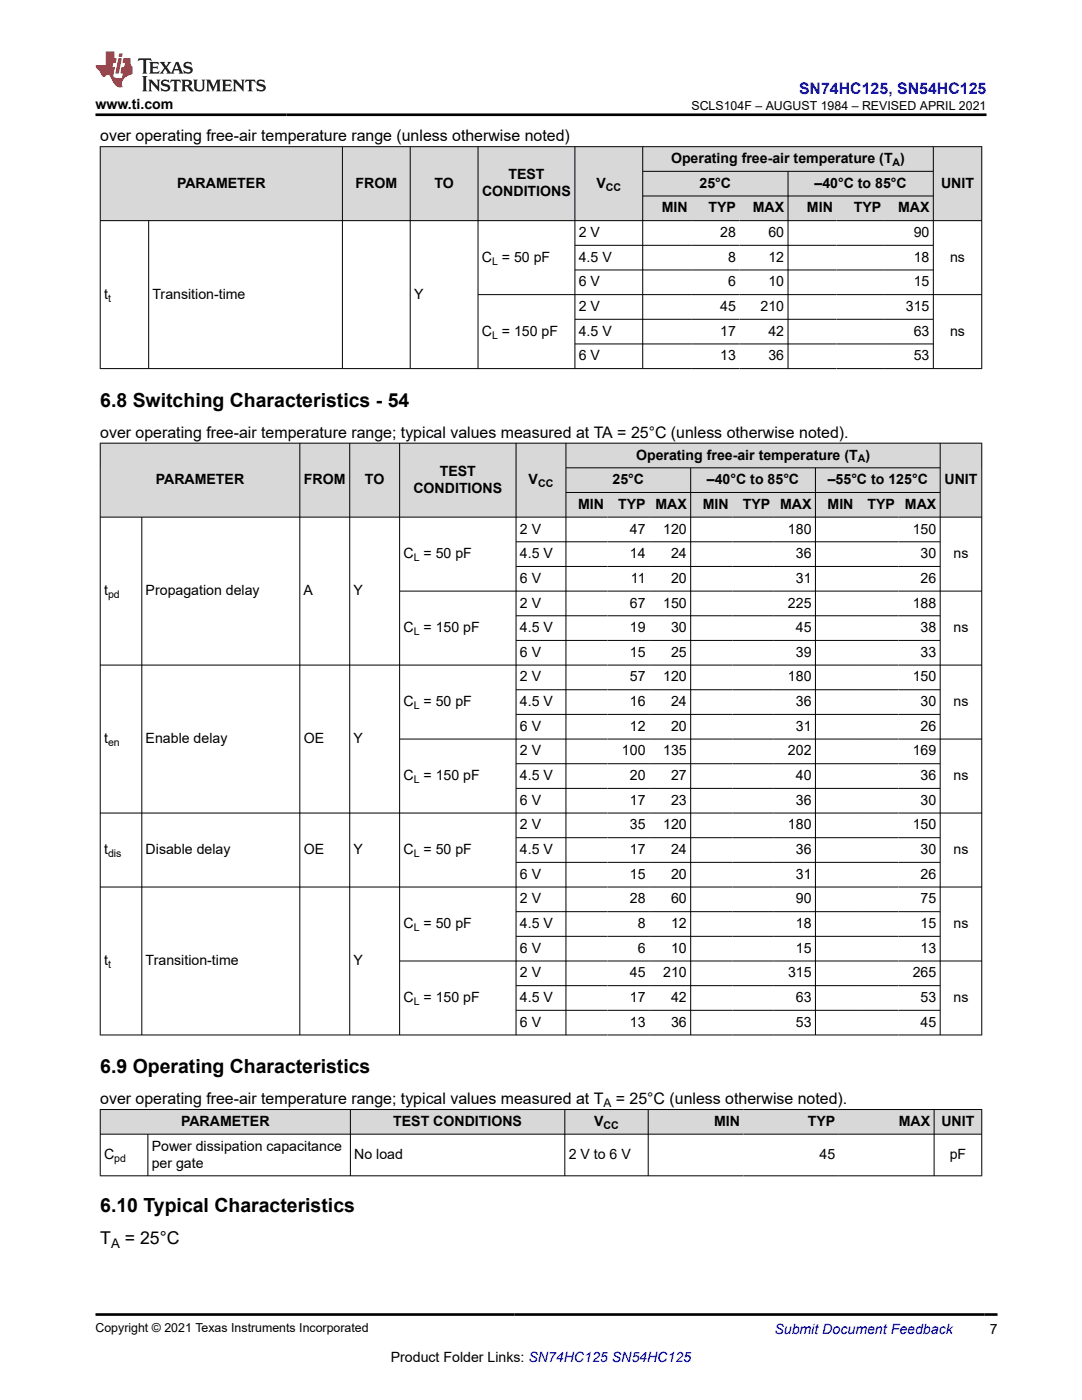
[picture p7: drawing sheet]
<svg xmlns="http://www.w3.org/2000/svg" width="216mm" height="279mm" viewBox="0 0 216 279" stroke-linecap="round" stroke-linejoin="round" font-family="sans-serif">
<g fill="#d8d8d8">
<path d="M20 29.3h175.9v4.9h-175.9z" fill-rule="evenodd"/>
<path d="M20.1 29.3h48.2v14.7h-48.2z" fill-rule="evenodd"/>
<path d="M68.4 29.3h13.4v14.7h-13.4z" fill-rule="evenodd"/>
<path d="M81.9 29.3h13.4v14.7h-13.4z" fill-rule="evenodd"/>
<path d="M95.4 29.3h19.3v14.7h-19.3z" fill-rule="evenodd"/>
<path d="M114.8 29.3h13.4v14.7h-13.4z" fill-rule="evenodd"/>
<path d="M128.3 29.3h57.9v4.8h-57.9z" fill-rule="evenodd"/>
<path d="M186.3 29.3h9.5v14.7h-9.5z" fill-rule="evenodd"/>
<path d="M128.3 34.3h28.9v4.8h-28.9z" fill-rule="evenodd"/>
<path d="M157.3 34.3h28.9v4.8h-28.9z" fill-rule="evenodd"/>
<path d="M128.3 39.2h9.6v4.8h-9.6z" fill-rule="evenodd"/>
<path d="M137.9 39.2h9.7v4.8h-9.7z" fill-rule="evenodd"/>
<path d="M147.6 39.2h9.6v4.8h-9.6z" fill-rule="evenodd"/>
<path d="M157.3 39.2h9.6v4.8h-9.6z" fill-rule="evenodd"/>
<path d="M166.9 39.2h9.7v4.8h-9.7z" fill-rule="evenodd"/>
<path d="M176.6 39.2h9.6v4.8h-9.6z" fill-rule="evenodd"/>
</g>
<g fill="none" stroke="#000" stroke-width=".2">
<path d="M19.9 29.3h176.1M20 29.2v44.4M68.3 29.2v44.4M81.9 29.2v44.4M95.4 29.2v44.4M114.7 29.2v44.4M128.2 34.2h58.1M128.2 39.1h58.1M128.2 29.2v44.4M157.2 34.2v39.4M186.2 29.2v44.4M195.9 29.2v44.4"/>
<path d="M19.9 44h176.1M29.7 44v29.6M95.4 58.8h100.6M114.7 49h71.6M114.7 53.9h71.6M114.7 63.7h71.6M114.7 68.6h71.6M196 73.6h-176.1"/>
</g>
<g fill="#d8d8d8">
<path d="M20 88.4h175.9v5h-175.9z" fill-rule="evenodd"/>
<path d="M20.1 88.5h39.7v14.6h-39.7z" fill-rule="evenodd"/>
<path d="M59.9 88.5h9.8v14.6h-9.8z" fill-rule="evenodd"/>
<path d="M69.8 88.5h9.9v14.6h-9.9z" fill-rule="evenodd"/>
<path d="M79.8 88.5h23.1v14.6h-23.1z" fill-rule="evenodd"/>
<path d="M103 88.5h9.9v14.6h-9.9z" fill-rule="evenodd"/>
<path d="M113 88.5h74.5v4.8h-74.5z" fill-rule="evenodd"/>
<path d="M187.7 88.5h8.1v14.6h-8.1z" fill-rule="evenodd"/>
<path d="M113 93.4h24.8v4.8h-24.8z" fill-rule="evenodd"/>
<path d="M137.9 93.4h24.7v4.8h-24.7z" fill-rule="evenodd"/>
<path d="M162.8 93.4h24.7v4.8h-24.7z" fill-rule="evenodd"/>
<path d="M113 98.3h8.2v4.8h-8.2z" fill-rule="evenodd"/>
<path d="M121.2 98.3h8.3v4.8h-8.3z" fill-rule="evenodd"/>
<path d="M129.5 98.3h8.3v4.8h-8.3z" fill-rule="evenodd"/>
<path d="M137.9 98.3h8.2v4.8h-8.2z" fill-rule="evenodd"/>
<path d="M146.1 98.3h8.3v4.8h-8.3z" fill-rule="evenodd"/>
<path d="M154.4 98.3h8.2v4.8h-8.2z" fill-rule="evenodd"/>
<path d="M162.8 98.3h8.2v4.8h-8.2z" fill-rule="evenodd"/>
<path d="M171 98.3h8.3v4.8h-8.3z" fill-rule="evenodd"/>
<path d="M179.3 98.3h8.2v4.8h-8.2z" fill-rule="evenodd"/>
</g>
<g fill="none" stroke="#000" stroke-width=".2">
<path d="M19.9 88.4h176.1M20 88.4v118.2M59.8 88.4v118.2M69.8 88.4v118.2M79.7 88.4v118.2M103 88.4v118.2M112.9 88.4v118.2M112.9 93.4h74.8M112.9 98.3h74.8M137.8 93.4v113.2M162.7 93.4v113.2M187.6 88.4v118.2"/>
<path d="M195.9 88.4v118.2M19.9 103.2h176.1M28.3 103.2v103.4M79.7 118h116.3M103 108.1h84.7M103 113h84.7M103 122.9h84.7M103 127.8h84.7M103 137.7h84.7M196 132.7h-176.1M79.7 147.5h116.3M103 142.6h84.7"/>
<path d="M103 152.4h84.7M103 157.3h84.7M19.9 162.3h176.1M19.9 177h176.1M103 167.2h84.7M103 172.1h84.7M79.7 191.8h116.3M103 181.9h84.7M103 186.9h84.7M103 196.7h84.7M19.9 206.6h176.1M103 201.6h84.7"/>
</g>
<g fill="#d8d8d8">
<path d="M20 221.4h175.9v5h-175.9z" fill-rule="evenodd"/>
<path d="M20.1 221.5h49.8v4.8h-49.8z" fill-rule="evenodd"/>
<path d="M70 221.5h42.6v4.8h-42.6z" fill-rule="evenodd"/>
<path d="M112.8 221.5h16.5v4.8h-16.5z" fill-rule="evenodd"/>
<path d="M129.4 221.5h19v4.8h-19z" fill-rule="evenodd"/>
<path d="M148.4 221.5h19v4.8h-19z" fill-rule="evenodd"/>
<path d="M167.4 221.5h18.9v4.8h-18.9z" fill-rule="evenodd"/>
<path d="M186.5 221.5h9.3v4.8h-9.3z" fill-rule="evenodd"/>
</g>
<path d="M19.9 221.4h176.1M19.9 226.4h176.1M19.9 234.7h176.1M20 221.4v13.3M29.5 226.4v8.3M69.9 221.4v13.3M112.7 221.4v13.3M129.3 221.4v13.3M186.4 221.4v13.3M195.9 221.4v13.3" fill="none" stroke="#000" stroke-width=".2"/>
<path d="M27.7 11.6l-.2 .6 .5-.2h.6v.1v2.2l-.2 .4h1l-.2-.4v-2.2v-.1h.5l.5 .2-.1-.6zM29.8 12.4l.2 .3v1.6l-.2 .4h1.9l.1-.6a1.08 1.08 0 0 1-1.3 .2v-.7h.6l.4 .2v-.7l-.4 .2h-.6v-.5l.2-.2a1 1 0 0 1 1 .3l-.1-.5zM31.8 12.4l1 1.1-1 1.2h.9l-.2-.2 .4-.8 .5 .8-.2 .2h1.6l-.2-.2 .1-.5h1l.1 .5-.1 .2h.9l-.2-.4-.8-1.9h-.5l-1 2.1-.8-1.1 .9-1h-.8l.2 .2-.5 .6-.3-.6 .1-.2zM35.2 12.8l.4 1h-.8zM36.8 12.5a.65 .65 0 0 0-.2 .7 .65 .65 0 0 0 .6 .5l.7 .1 .1 .3a.79 .79 0 0 1-.7 .4 .79 .79 0 0 1-.7-.5l.1 .7 .2-.1a.93 .93 0 0 0 1.1 0 .93 .93 0 0 0 .4-.9 1.46 1.46 0 0 0-1.2-.6l-.1-.3a1.09 1.09 0 0 1 1.2 .2l-.2-.6-.1 .1-.6-.2zM28.4 15.2l.2 .4v2.2l-.2 .4h1l-.2-.4v-2.2l.2-.4zM29.6 15.9l.2 .4v1.5l-.2 .4h.8l-.3-.4v-1.3l1.7 1.8v-2l.2-.4h-.8l.2 .2 .1 1.1-1.2-1.3zM32.3 16a.65 .65 0 0 0-.2 .8 .65 .65 0 0 0 .7 .4l.6 .2 .1 .2a.79 .79 0 0 1-.7 .4 .79 .79 0 0 1-.7-.5l.1 .7 .2-.1a.93 .93 0 0 0 1.1 .1 .93 .93 0 0 0 .4-1 1.46 1.46 0 0 0-1.2-.5l-.1-.4a1.09 1.09 0 0 1 1.2 .2l-.2-.6-.1 .1-.6-.1zM34.1 15.9l-.1 .6a.63 .63 0 0 1 .7-.3l.1 1.6-.3 .4h1l-.2-.4v-1.6a.66 .66 0 0 1 .8 .3l-.1-.6zM36.2 15.9l.2 .4v1.5l-.2 .4h.9l-.2-.2v-.7h.5l.1 .2a.79 .79 0 0 0 1.2 .6l-1-.9a.61 .61 0 0 0 .6-.6 .61 .61 0 0 0-.5-.7zM36.9 16.2h.2a.47 .47 0 0 1 .5 .1 .47 .47 0 0 1 .1 .5l-.2 .1-.6 .1zM38.5 15.9l.2 .2a2.27 2.27 0 0 0 .4 2 1.04 1.04 0 0 0 1.7-.7v-1.3l.2-.2h-.8l.2 .4v1.1a.6 .6 0 0 1-.6 .6 .6 .6 0 0 1-.6-.6v-1.1l.3-.4zM41.1 15.9l.2 .4v1.5l-.2 .4h.7l-.2-.4v-1.4l.9 1.9 .8-1.9v1.4l-.2 .4h1l-.3-.4v-1.5l.3-.4h-.8l-.7 1.5-.7-1.5zM44.3 15.9l.2 .4v1.5l-.2 .4h1.9l.1-.6a1.09 1.09 0 0 1-1.3 .2v-.7h.6l.4 .2v-.6l-.4 .2h-.6v-.6l.2-.1a1.01 1.01 0 0 1 1 .3l-.1-.6zM46.4 15.9l.3 .4v1.5l-.3 .4h.8l-.2-.4v-1.3l1.6 1.8v-2l.2-.4h-.7l.2 .2v1.1l-1.2-1.3zM49 15.9l-.1 .6a.63 .63 0 0 1 .8-.3v1.6l-.3 .4h1l-.2-.4v-1.6a.66 .66 0 0 1 .8 .3l-.1-.6zM51.4 16a.65 .65 0 0 0-.2 .8 .65 .65 0 0 0 .6 .4l.6 .2 .2 .2a.79 .79 0 0 1-.8 .4 .79 .79 0 0 1-.6-.5l.1 .7 .2-.1a.93 .93 0 0 0 1 .1 .93 .93 0 0 0 .5-1 1.46 1.46 0 0 0-1.3-.5l-.1-.4a1.09 1.09 0 0 1 1.3 .2l-.2-.6-.2 .1-.5-.1z" fill="#231f20"/>
<path d="M21.1 10.3v2.7h-2.1l.1 .4 .9 1a.95 .95 0 0 0 .9 .9 .59 .59 0 0 1 .6-.4 .59 .59 0 0 1 .5 .3l.4 .8a1.59 1.59 0 0 0 2.1 1.4 1.61 1.61 0 0 1 1-2.3l1-.3-.1-1.5a1.59 1.59 0 0 1-.4-1.7h-1.4l-.2 .9h.5l-.1 .9h-.5l-.2 .9v.3l.4 .1-.2 .9h-.6a.73 .73 0 0 1-1.1-.7l.3-1.5h-.5l.2-.9h.5l.2-.9h-.5v-1.3zM23.6 11.6l-.6 3.1h.7l.6-3.1zM23.8 10.7l-.1 .6h.7l.1-.6z" fill="#ed1c24"/>
<path d="M19 22.9h177.8M19 262.3h180" fill="none" stroke="#000" stroke-width=".53"/>
<g font-size="3.9">
<text x="20" y="81.2">6.8 Switching Characteristics - 54</text>
<text x="20" y="214.2">6.9 Operating Characteristics</text>
<text x="20" y="241.8">6.10 Typical Characteristics</text>
</g>
<g font-size="3.5">
<text x="20" y="248.3">T</text>
<text x="24.9" y="248.3">= 25°C</text>
</g>
<text font-size="3.2" fill="#00f" x="159.4" y="18.7">SN74HC125, SN54HC125</text>
<g font-size="3.2">
<text x="20" y="28.2">over operating free-air temperature range (unless otherwise noted)</text>
<text x="20" y="87.4">over operating free-air temperature range; typical values measured at TA = 25°C (unless otherwise noted).</text>
<text x="20" y="220.4">over operating free-air temperature range; typical values measured at T</text>
<text x="122.9" y="220.4">= 25°C (unless otherwise noted).</text>
</g>
<g font-size="2.8">
<text x="19" y="21.8">www.ti.com</text>
<text x="101.4" y="35.8">TEST</text>
<text x="133.9" y="32.5">Operating free-air temperature (T )</text>
<text x="35.3" y="37.5">PARAMETER</text>
<text x="70.9" y="37.5">FROM</text>
<text x="86.7" y="37.5">TO</text>
<text x="96.2" y="39.2">CONDITIONS</text>
<text x="119" y="37.5">V</text>
<text x="139.6" y="37.5">25°C</text>
<text x="162.5" y="37.5">–40°C to 85°C</text>
<text x="187.8" y="37.5">UNIT</text>
<text x="115.5" y="47.3">2 V</text>
<text x="132" y="42.4">MIN</text>
<text x="141.4" y="42.4">TYP</text>
<text x="143.7" y="47.3">28</text>
<text x="150.2" y="42.4">MAX</text>
<text x="153.3" y="47.3">60</text>
<text x="161" y="42.4">MIN</text>
<text x="170.4" y="42.4">TYP</text>
<text x="179.2" y="42.4">MAX</text>
<text x="182.3" y="47.3">90</text>
<text x="96.2" y="52.2">C = 50 pF</text>
<text x="115.5" y="52.2">4.5 V</text>
<text x="145.3" y="52.2">8</text>
<text x="153.3" y="52.2">12</text>
<text x="182.3" y="52.2">18</text>
<text x="189.6" y="52.2">ns</text>
<text x="20.8" y="59.6">t</text>
<text x="30.4" y="59.6">Transition-time</text>
<text x="82.6" y="59.6">Y</text>
<text x="115.5" y="57.2">6 V</text>
<text x="145.3" y="57.2">6</text>
<text x="153.3" y="57.2">10</text>
<text x="182.3" y="57.2">15</text>
<text x="115.5" y="62.1">2 V</text>
<text x="143.7" y="62.1">45</text>
<text x="151.8" y="62.1">210</text>
<text x="180.8" y="62.1">315</text>
<text x="96.2" y="67">C = 150 pF</text>
<text x="115.5" y="67">4.5 V</text>
<text x="115.5" y="71.9">6 V</text>
<text x="143.7" y="67">17</text>
<text x="143.7" y="71.9">13</text>
<text x="153.3" y="67">42</text>
<text x="153.3" y="71.9">36</text>
<text x="182.3" y="67">63</text>
<text x="182.3" y="71.9">53</text>
<text x="189.6" y="67">ns</text>
<text x="87.7" y="94.9">TEST</text>
<text x="126.9" y="91.7">Operating free-air temperature (T )</text>
<text x="31.1" y="96.6">PARAMETER</text>
<text x="60.7" y="96.6">FROM</text>
<text x="72.8" y="96.6">TO</text>
<text x="82.5" y="98.3">CONDITIONS</text>
<text x="105.5" y="96.6">V</text>
<text x="115.3" y="101.6">MIN</text>
<text x="122.2" y="96.6">25°C</text>
<text x="123.3" y="101.6">TYP</text>
<text x="130.8" y="101.6">MAX</text>
<text x="140.2" y="101.6">MIN</text>
<text x="141.1" y="96.6">–40°C to 85°C</text>
<text x="148.2" y="101.6">TYP</text>
<text x="155.7" y="101.6">MAX</text>
<text x="165.1" y="101.6">MIN</text>
<text x="165.2" y="96.6">–55°C to 125°C</text>
<text x="173.1" y="101.6">TYP</text>
<text x="180.6" y="101.6">MAX</text>
<text x="188.5" y="96.6">UNIT</text>
<text x="103.7" y="106.5">2 V</text>
<text x="125.7" y="106.5">47</text>
<text x="132.3" y="106.5">120</text>
<text x="157.2" y="106.5">180</text>
<text x="182.1" y="106.5">150</text>
<text x="80.5" y="111.4">C = 50 pF</text>
<text x="103.7" y="111.4">4.5 V</text>
<text x="125.7" y="111.4">14</text>
<text x="133.9" y="111.4">24</text>
<text x="158.8" y="111.4">36</text>
<text x="183.7" y="111.4">30</text>
<text x="190.3" y="111.4">ns</text>
<text x="20.8" y="118.8">t</text>
<text x="29.1" y="118.8">Propagation delay</text>
<text x="60.6" y="118.8">A</text>
<text x="70.5" y="118.8">Y</text>
<text x="103.7" y="116.3">6 V</text>
<text x="125.9" y="116.3">11</text>
<text x="133.9" y="116.3">20</text>
<text x="158.8" y="116.3">31</text>
<text x="183.7" y="116.3">26</text>
<text x="103.7" y="121.2">2 V</text>
<text x="125.7" y="121.2">67</text>
<text x="132.3" y="121.2">150</text>
<text x="157.2" y="121.2">225</text>
<text x="182.1" y="121.2">188</text>
<text x="80.5" y="126.2">C = 150 pF</text>
<text x="103.7" y="126.2">4.5 V</text>
<text x="103.7" y="131.1">6 V</text>
<text x="125.7" y="126.2">19</text>
<text x="125.7" y="131.1">15</text>
<text x="133.9" y="126.2">30</text>
<text x="133.9" y="131.1">25</text>
<text x="158.8" y="126.2">45</text>
<text x="158.8" y="131.1">39</text>
<text x="183.7" y="126.2">38</text>
<text x="183.7" y="131.1">33</text>
<text x="190.3" y="126.2">ns</text>
<text x="103.7" y="136">2 V</text>
<text x="125.7" y="136">57</text>
<text x="132.3" y="136">120</text>
<text x="157.2" y="136">180</text>
<text x="182.1" y="136">150</text>
<text x="80.5" y="140.9">C = 50 pF</text>
<text x="103.7" y="140.9">4.5 V</text>
<text x="125.7" y="140.9">16</text>
<text x="133.9" y="140.9">24</text>
<text x="158.8" y="140.9">36</text>
<text x="183.7" y="140.9">30</text>
<text x="190.3" y="140.9">ns</text>
<text x="20.8" y="148.3">t</text>
<text x="29.1" y="148.3">Enable delay</text>
<text x="60.6" y="148.3">OE</text>
<text x="70.6" y="148.3">Y</text>
<text x="103.7" y="145.8">6 V</text>
<text x="125.7" y="145.8">12</text>
<text x="133.9" y="145.8">20</text>
<text x="158.8" y="145.8">31</text>
<text x="183.7" y="145.8">26</text>
<text x="80.5" y="155.7">C = 150 pF</text>
<text x="103.7" y="150.8">2 V</text>
<text x="103.7" y="155.7">4.5 V</text>
<text x="124.1" y="150.8">100</text>
<text x="125.7" y="155.7">20</text>
<text x="132.3" y="150.8">135</text>
<text x="133.9" y="155.7">27</text>
<text x="157.2" y="150.8">202</text>
<text x="158.8" y="155.7">40</text>
<text x="182.1" y="150.8">169</text>
<text x="183.7" y="155.7">36</text>
<text x="190.3" y="155.7">ns</text>
<text x="103.7" y="160.6">6 V</text>
<text x="125.7" y="160.6">17</text>
<text x="133.9" y="160.6">23</text>
<text x="158.8" y="160.6">36</text>
<text x="183.7" y="160.6">30</text>
<text x="103.7" y="165.5">2 V</text>
<text x="125.7" y="165.5">35</text>
<text x="132.3" y="165.5">120</text>
<text x="157.2" y="165.5">180</text>
<text x="182.1" y="165.5">150</text>
<text x="20.8" y="170.5">t</text>
<text x="29.1" y="170.5">Disable delay</text>
<text x="60.6" y="170.5">OE</text>
<text x="70.6" y="170.5">Y</text>
<text x="80.5" y="170.5">C = 50 pF</text>
<text x="103.7" y="170.5">4.5 V</text>
<text x="125.7" y="170.5">17</text>
<text x="133.9" y="170.5">24</text>
<text x="158.8" y="170.5">36</text>
<text x="183.7" y="170.5">30</text>
<text x="190.3" y="170.5">ns</text>
<text x="103.7" y="175.4">6 V</text>
<text x="125.7" y="175.4">15</text>
<text x="133.9" y="175.4">20</text>
<text x="158.8" y="175.4">31</text>
<text x="183.7" y="175.4">26</text>
<text x="80.5" y="185.2">C = 50 pF</text>
<text x="103.7" y="185.2">4.5 V</text>
<text x="103.7" y="180.3">2 V</text>
<text x="125.7" y="180.3">28</text>
<text x="127.2" y="185.2">8</text>
<text x="133.9" y="180.3">60</text>
<text x="133.9" y="185.2">12</text>
<text x="158.8" y="180.3">90</text>
<text x="158.8" y="185.2">18</text>
<text x="183.7" y="180.3">75</text>
<text x="183.7" y="185.2">15</text>
<text x="190.3" y="185.2">ns</text>
<text x="103.7" y="190.1">6 V</text>
<text x="127.2" y="190.1">6</text>
<text x="133.9" y="190.1">10</text>
<text x="158.8" y="190.1">15</text>
<text x="183.7" y="190.1">13</text>
<text x="20.8" y="192.6">t</text>
<text x="29.1" y="192.6">Transition-time</text>
<text x="70.6" y="192.6">Y</text>
<text x="103.7" y="195.1">2 V</text>
<text x="125.7" y="195.1">45</text>
<text x="132.3" y="195.1">210</text>
<text x="157.2" y="195.1">315</text>
<text x="182.1" y="195.1">265</text>
<text x="80.5" y="200">C = 150 pF</text>
<text x="103.7" y="200">4.5 V</text>
<text x="125.7" y="200">17</text>
<text x="133.9" y="200">42</text>
<text x="158.8" y="200">63</text>
<text x="183.7" y="200">53</text>
<text x="190.3" y="200">ns</text>
<text x="103.7" y="204.9">6 V</text>
<text x="125.7" y="204.9">13</text>
<text x="133.9" y="204.9">36</text>
<text x="158.8" y="204.9">53</text>
<text x="183.7" y="204.9">45</text>
<text x="36.1" y="224.7">PARAMETER</text>
<text x="78.5" y="224.7">TEST CONDITIONS</text>
<text x="118.6" y="224.7">V</text>
<text x="142.5" y="224.7">MIN</text>
<text x="161.2" y="224.7">TYP</text>
<text x="179.4" y="224.7">MAX</text>
<text x="187.9" y="224.7">UNIT</text>
<text x="20.8" y="231.3">C</text>
<text x="30.3" y="229.6">Power dissipation capacitance</text>
<text x="30.3" y="233">per gate</text>
<text x="70.7" y="231.3">No load</text>
<text x="113.5" y="231.3">2 V to 6 V</text>
<text x="163.5" y="231.3">45</text>
<text x="189.5" y="231.3">pF</text>
<text x="197.5" y="266.1">7</text>
<text x="78" y="271.7">Product Folder Links: SN74HC125 SN54HC125</text>
</g>
<text font-size="2.8" fill="#00f" x="154.5" y="266.2">Submit Document Feedback</text>
<text font-size="2.6" x="22.2" y="249">A</text>
<g font-size="2.5">
<text x="138" y="21.9">SCLS104F – AUGUST 1984 – REVISED APRIL 2021</text>
<text x="19" y="265.9">Copyright © 2021 Texas Instruments Incorporated</text>
</g>
<text font-size="2.4" x="120.4" y="221">A</text>
<g font-size="2.1">
<text x="178.1" y="33.1">A</text>
<text x="120.9" y="38">CC</text>
<text x="98.2" y="52.8">L</text>
<text x="21.6" y="60.2">t</text>
<text x="98.2" y="67.6">L</text>
<text x="171.1" y="92.3">A</text>
<text x="107.4" y="97.2">CC</text>
<text x="82.5" y="112">L</text>
<text x="21.6" y="119.3">pd</text>
<text x="82.5" y="126.7">L</text>
<text x="82.5" y="141.5">L</text>
<text x="21.6" y="148.9">en</text>
<text x="82.5" y="156.3">L</text>
<text x="21.6" y="171">dis</text>
<text x="82.5" y="171">L</text>
<text x="82.5" y="185.8">L</text>
<text x="21.6" y="193.2">t</text>
<text x="82.5" y="200.5">L</text>
<text x="120.4" y="225.3">CC</text>
<text x="22.8" y="231.9">pd</text>
</g>
</svg>
